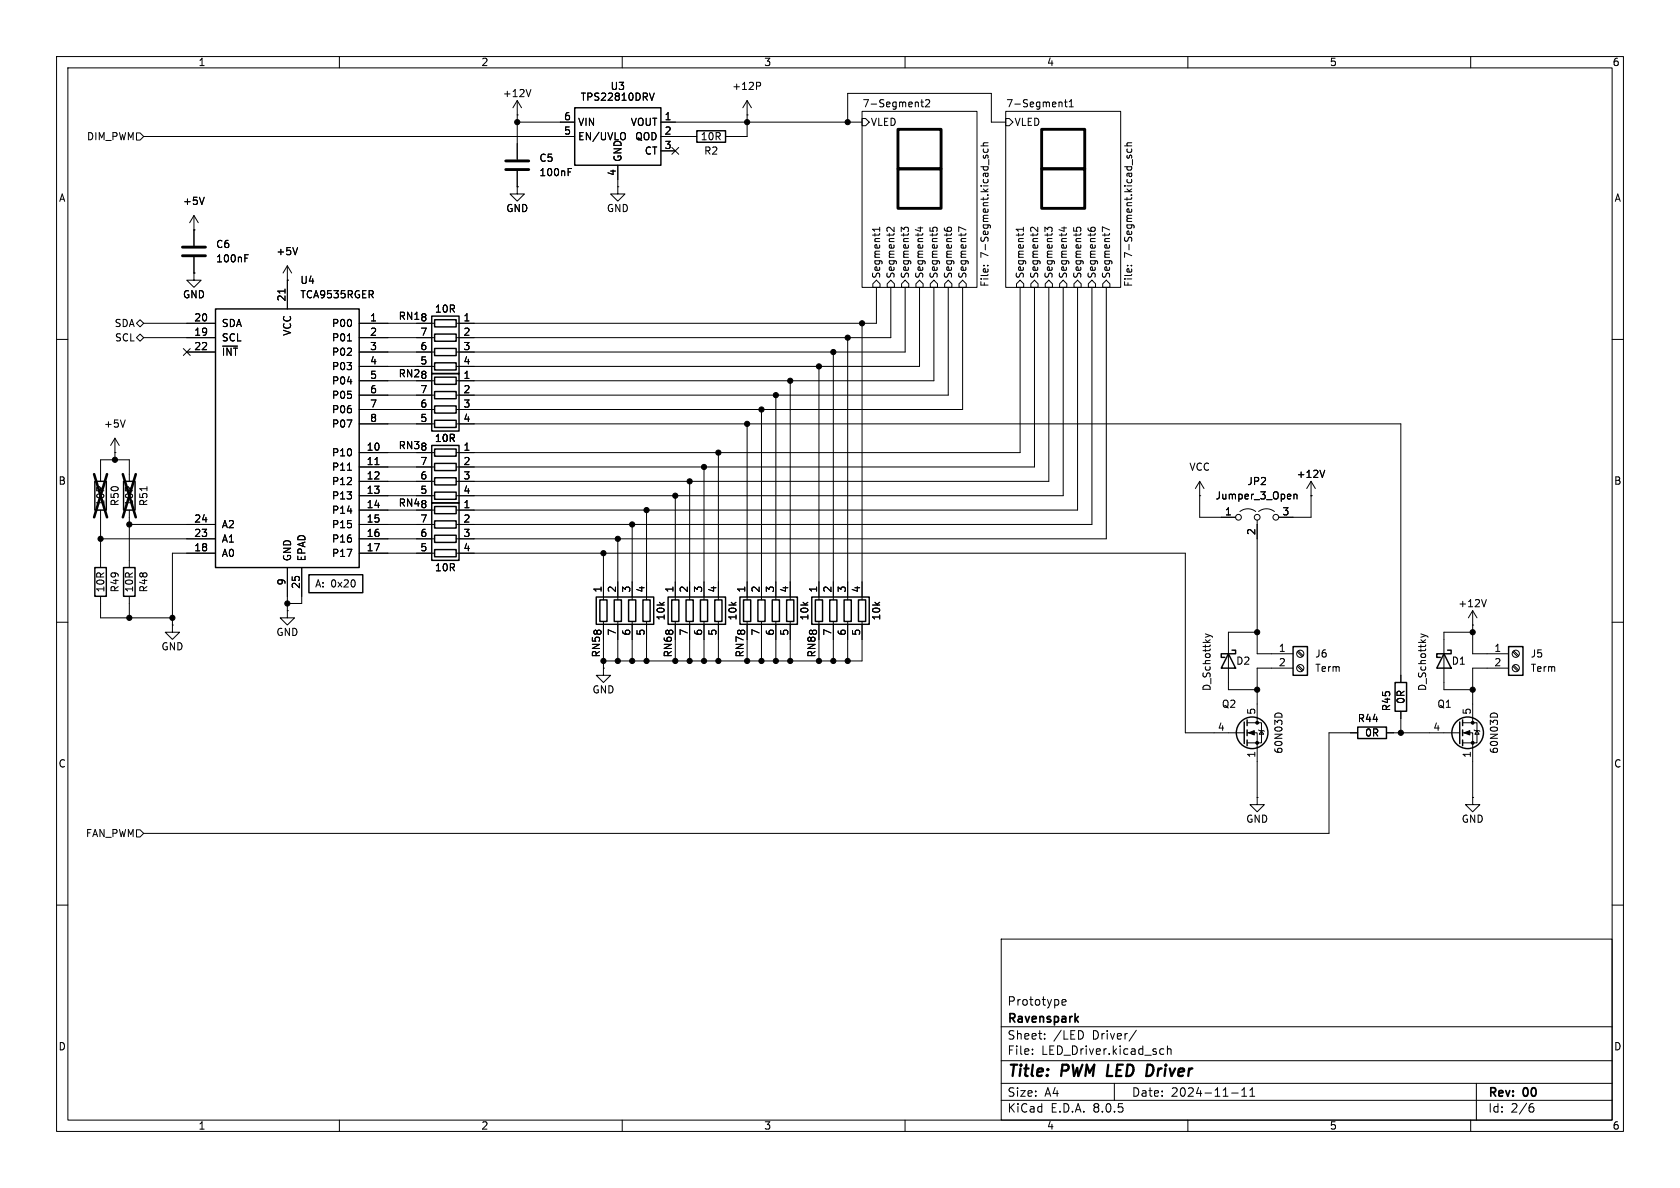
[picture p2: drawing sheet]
<svg xmlns="http://www.w3.org/2000/svg" width="297mm" height="210mm" viewBox="0 0 297 210" stroke-linecap="round" stroke-linejoin="round" font-family="sans-serif">
<g fill="none" stroke="#000" stroke-width=".18">
<path d="M10 10h277v190h-277zM12 12h273v186h-273zM60 10v2M91.4 17.8l-.7 1.3M91.4 17.8v10.4M91.4 17.8l.8 1.3M93.9 15.8l-.5 1.3M110 10v2M114.8 16.5l.4 1.2 .5-1.2M132.1 17.8l-.8 1.3M132.1 17.8v6.3h-3.8M132.1 17.8l.7 1.3"/>
<path d="M133.7 14.5h.5l.3 .3-.2 .4h-.6M152.4 19.7h20.3v31.1h-20.3zM160 10v2M162.8 18h.5M163 17.6v1.1l.3 .2M163.6 17.7l.5-.1 .3 .4-.8 .9h.8M177.8 19.7h20.3v31.1h-20.3zM187.7 18.1l.1 .8M188.2 18h.5M188.4 17.6v1.1l.3 .2M189 18.9h.8M189 18l.4-.4v1.3"/>
<path d="M210 10v2M260 10v2M24.1 23.5h.7l.6 .6-.6 .7h-.7zM25.4 24.1h76.2M34.3 38.1v5.3M34.3 38.1l-.8 1.3M34.3 38.1l.8 1.3M36.1 34.9l-.4 1.2M91.4 20.3h.1M91.4 33v1.3h1.3l-1.3 1.3-1.2-1.3h1.2M91.4 33h.1M91.4 30.2v2.8"/>
<path d="M91.4 21.6h10.2M100.4 30.4h.5M100.4 29.8h.6M109.2 33v1.3h1.3l-1.3 1.3-1.3-1.3h1.3M109.2 33h.1M109.2 29.2v3.8M110.4 23.5l.2 .4v.4M116.8 24.1h6.4M116.8 21.6h35.6M116.8 26.7h2.6M118.8 26.1l1.2 1.2M120 26.1l-1.2 1.2"/>
<path d="M132.1 20.3h.1M149.9 21.6v-5.1h25.4v5.1h2.5M152.4 21h.6l.7 .6-.7 .6h-.6zM173.4 25.8h1.3M173.9 27.5l-.1 .3 .2 .2 .2-.1 .1-.4h.3v.5M173.9 26.3l-.1 .4 .3 .2 .5-.1v-.5M174.7 25.2l-.8 .1-.1 .3 .2 .2M177.8 21h.6l.7 .6-.7 .6h-.6zM198.8 25.8h1.3M199.3 27.5l-.1 .3 .2 .2 .2-.1 .1-.4h.3v.5M199.3 26.3l-.1 .4 .3 .2 .5-.1v-.5M200.1 25.2l-.8 .1-.1 .3 .2 .2"/>
<path d="M10 60h2M24.1 57.2l.7-.7 .6 .7-.6 .6zM24.1 59.7l.7-.6 .6 .6-.6 .6zM25.4 57.2h12.7M25.4 59.7h12.7M34.3 40.6h.1M34.3 48.3v1.2h1.3l-1.3 1.3-1.3-1.3h1.3M34.3 48.3h.1M34.3 45.5v2.8M43.3 45.6h.4M43.3 45h.6M50.4 51.1v.7"/>
<path d="M50.8 49.5h.1M50.8 47v7.6M50.8 47l-.8 1.3M50.8 47l.8 1.3M52.6 43.8l-.4 1.2M63.5 57.2h13.3M63.5 59.7h13.3M149.9 59.7v46.3M152.4 57.2v48.8M154.9 49.5l.7 .7v.6h-1.3v-.6zM154.9 50.8v6.4h-74.3M155.5 40.2v.7"/>
<path d="M155.5 40.5h-1.3l.4 .4M157.5 49.5l.6 .7v.6h-1.3v-.6zM157.5 50.8v8.9h-76.9M158.1 40.2v.8l-.9-.8-.4 .2 .1 .4M160 49.5l.7 .7v.6h-1.3v-.6zM160 50.8v11.4h-79.4M160.6 40.8v-.4l-.2-.2h-.5l-.1 .4-.5-.4v.8M162.3 40.3h.8M162.6 49.5l.6 .7v.6h-1.3v-.6zM162.6 50.8v14h-82M162.7 40.1v.8l-.9-.3M164.4 40.2v.6"/>
<path d="M165 40.8l-.1-.4 .2-.2 .5 .1v.5M165.1 49.5l.6 .7v.6h-1.2v-.6zM165.1 50.8v16.5h-84.5M166.9 40.3l.1 .4 .3 .1M167.5 40.8l-.1-.4 .3-.2 .5 .1v.5M167.6 49.5l.7 .7v.6h-1.3v-.6zM167.6 50.8v19.1h-87M169.5 50.2l.7-.7 .6 .7v.6h-1.3zM170.2 50.8v21.6h-89.6M170.8 40.7l-1.3-.6v.9M173.9 47h.1M174.6 47h.1"/>
<path d="M180.3 49.5l.7 .7v.6h-1.3v-.6zM180.3 50.8v29.2h-99.7M180.9 40.5h-1.3l.4 .4M180.9 40.2v.7M182.9 49.5l.6 .7v.6h-1.3v-.6zM182.9 50.8v31.8h-102.3M183.5 40.2v.8l-.9-.8-.4 .2 .1 .4M185.4 49.5l.7 .7v.6h-1.3v-.6zM185.4 50.8v34.3h-104.8M186 40.8v-.4l-.2-.2h-.5l-.1 .4-.5-.4v.8M187.7 40.3h.8M188 49.5l.6 .7v.6h-1.3v-.6z"/>
<path d="M188 50.8v36.8h-107.4M188.1 40.1v.8l-.9-.3M189.8 40.2v.6M190.4 40.8l-.1-.4 .2-.2 .5 .1v.5M190.5 49.5l.6 .7v.6h-1.2v-.6zM190.5 50.8v39.4h-109.9M192.3 40.3l.1 .4 .3 .1M192.4 50.2l.6-.7 .7 .7v.6h-1.3zM192.9 40.8l-.1-.4 .3-.2 .5 .1v.5M193 50.8v41.9h-112.4M195.6 49.5l.6 .7v.6h-1.3v-.6zM195.6 50.8v44.5h-115"/>
<path d="M196.2 40.7l-1.3-.6v.9M199.3 47h.1M200 47h.1M285 60h2M20.3 77.5l-.7 1.2M20.3 77.5v3.8M20.3 77.5l.8 1.2M22.1 74.2l-.4 1.3M32.4 61.6l1.2 1.2M33 62.2h5.1M33.6 61.6l-1.2 1.2M61.4 60.3h.7"/>
<path d="M63.5 62.2h13.3M63.5 64.8h13.3M63.5 67.3h13.3M63.5 69.9h13.3M63.5 72.4h13.3M63.5 74.9h13.3M80.6 74.9h167v45.8M132.1 74.9v31.1M134.6 72.4v33.6M137.2 69.9v36.1M139.7 67.3v38.7M144.8 64.8v41.2"/>
<path d="M147.3 62.2v43.8M17.8 95.3h20.3M17.8 85.1v-3.8h5.1v3.8M17.8 90.2v10.1M20.3 80h.1M22.9 92.7h15.2M22.9 90.2v10.1M26 86v.8M38.1 97.8h-7.6v12.7M61.4 83.1h.7M63.5 90.2h13.3M63.5 92.7h13.3"/>
<path d="M63.5 95.3h13.3M63.5 97.8h13.3M63.5 80h13.3M63.5 82.6h13.3M63.5 85.1h13.3M63.5 87.6h13.3M66.3 82.1h.7M80.6 97.8h128.9v31.7h10.5M106.7 97.8v8.2M109.2 95.3v10.7M111.8 92.7v13.3M114.3 90.2v15.8"/>
<path d="M119.4 87.6v18.4M121.9 85.1v20.9M124.5 82.6v23.4M127 80v26M212.1 87.6h.1M212.1 85.1v6.3h6.3M212.1 85.1l-.8 1.3M212.1 85.1l.8 1.3M219.2 90.4a2.26 2.26 0 0 1 2.8 0M222.2 91.9v23.7h6.4M222.5 90.4a2.26 2.26 0 0 1 2.8 0M228.8 87.4v.8"/>
<path d="M228.8 87.5l.1-.1h.3l.1 .8M231.8 87.6h.1M231.8 85.1v6.3h-5.7M231.8 85.1l-.8 1.3M231.8 85.1l.7 1.3M234.2 83.1l-.4 1.3M10 110h2M17.8 105.4v3.8h12.7M22.9 105.4v3.8M30.5 110.5v1.3h1.2l-1.2 1.2-1.3-1.2h1.3M30.5 110.5h.1M50.8 108v1.2h1.3l-1.3 1.3-1.3-1.3h1.3"/>
<path d="M50.8 108h.1M50.8 100.3v7.7M53.3 100.3v6.4h-2.5M106.7 118.1v1.3h1.2l-1.2 1.3-1.3-1.3h1.3M106.7 118.1h.1M106.7 109.9v8.2M109.2 109.9v6.9M111.8 109.9v6.9M114.3 109.9v6.9M119.4 109.9v6.9M121.9 109.9v6.9M124.5 109.9v6.9"/>
<path d="M127 109.9v6.9M132.1 109.9v6.9M134.6 109.9v6.9M137.2 109.9v6.9M139.7 109.9v6.9M144.8 109.9v6.9M147.3 109.9v6.9M149.9 109.9v6.9M152.4 109.9v6.9h-45.7M213.1 112.1l.8 .3M213.9 112.4l-.8 .3M213.9 112.4l.5 .3"/>
<path d="M222.2 111.8h-5v10.1h5M228.6 118.1h-6.4v9.7M229.3 117.8l.9 .8M229.3 115.2l.9 .9M229.5 117.6l.9 .8M229.5 115.1l.9 .8M251.2 112.1l.8 .3M252 112.4l-.8 .3M252 112.4l.5 .3M260.3 110.5h.1M260.3 108v7.6h6.4M260.3 111.8h-5v10.1h5"/>
<path d="M260.3 108l-.7 1.2M260.3 108l.8 1.2M262.8 106l-.5 1.3M266.7 118.1h-6.4v9.7M267.4 117.8l.9 .8M267.4 115.2l.9 .9M267.6 117.6l.9 .8M267.6 115.1l.9 .8M285 110h2M220.5 129.5h1.7v11.5M220.5 127.8h2.5v3.5h-2.5M222.5 129l.1 .2h.8l.1 .1"/>
<path d="M223 129.2l.4 .6h-.8zM225.4 126.5a.68 .68 0 0 1 .6-.5 .68 .68 0 0 1 .6 .5M240 129.5h-5.1v17.8h-209.5M245.1 129.5h13M247.6 125.7v3.8M258.6 129.5h1.7v11.5M258.6 127.8h2.5v3.5h-2.5M260.6 129l.1 .2h.8l.1 .1M261.1 129.2l.4 .6h-.8zM263.5 126.5a.68 .68 0 0 1 .6-.5 .68 .68 0 0 1 .6 .5M10 160h2M24.1 146.7h.7l.6 .6-.6 .7h-.7z"/>
<path d="M222.2 141v1.2h1.3l-1.3 1.3-1.2-1.3h1.2M222.2 141h.1M260.3 141v1.2h1.3l-1.3 1.3-1.2-1.3h1.2M260.3 141h.1M285 160h2M177 166h108v32h-108zM187.7 177.2l.8-.1-.1-.3-.4-.1-.3 .2 .1 .7h.6M60 198v2M110 198v2M160 198v2M177 194.5h108M177 191.5h108"/>
<path d="M177 187.5h108M177 181.5h108M182.5 186.3v.1M182.5 185.5v.1M184.7 183.6v.1M184.7 182.8v.1M191.5 182.6v.7M197 191.5v3M200.9 182.1l-1.3 2M205.3 185.4l.4 .1M205.7 186.3l-.4 .1M206.4 185.5l.2-.1 .4 .1v.9"/>
<path d="M206.4 184.9v1.5M210 198v2M217.7 193.2h1.2M219.5 193.8h.9M219.5 192.7l.5-.4v1.5M221 193.8h.8M221 192.7l.4-.4v1.5M260 198v2M261 191.5v6.5M270.6 195.7h.3l.3 .3-.1 .5-.5 .1M271 195.1l-.4 .1"/>
<circle cx="218.9" cy="91.4" r=".51"/>
<circle cx="222.3" cy="91.4" r=".51"/>
<circle cx="225.6" cy="91.4" r=".51"/>
<circle cx="229.9" cy="118.1" r=".63"/>
<circle cx="229.9" cy="115.6" r=".63"/>
<circle cx="268" cy="115.6" r=".63"/>
<circle cx="268" cy="118.1" r=".63"/>
</g>
<path d="M202.9 188.2l.7 .1M203.6 189.9l-.5 .3" fill="none" stroke="#000" stroke-width=".4"/>
<path d="M190.6 179.7l-.5 .6M190.2 180.1l.4 .6" fill="none" stroke="#000" stroke-width=".3"/>
<g fill="none" stroke="#000" stroke-width=".25">
<path d="M101.6 19.1h15.2v10.1h-15.2zM123.2 23.1h5.1v2h-5.1zM38.1 54.6h25.4v45.7h-25.4zM76.3 55.9h4.9v10.1h-4.9zM76.8 56.5h3.8v1.3h-3.8zM76.8 59.1h3.8v1.2h-3.8zM76.3 78.7h4.9v10.2h-4.9zM76.3 66h4.9v10.2h-4.9zM76.8 79.4h3.8v1.2h-3.8zM76.8 61.6h3.8v1.3h-3.8zM76.8 64.1h3.8v1.3h-3.8zM76.8 66.7h3.8v1.2h-3.8z"/>
<path d="M76.8 69.2h3.8v1.3h-3.8zM76.8 71.8h3.8v1.2h-3.8zM76.8 74.3h3.8v1.3h-3.8zM16.8 85.1h2v5.1h-2zM21.8 85.1h2.1v5.1h-2.1zM76.3 88.9h4.9v10.2h-4.9zM76.8 89.5h3.8v1.3h-3.8zM76.8 92.1h3.8v1.2h-3.8zM76.8 94.6h3.8v1.3h-3.8zM76.8 97.2h3.8v1.2h-3.8zM76.8 81.9h3.8v1.3h-3.8zM76.8 84.5h3.8v1.2h-3.8z"/>
<path d="M76.8 87h3.8v1.3h-3.8zM16.8 100.3h2v5.1h-2zM21.8 100.3h2.1v5.1h-2.1zM54.6 101.6h9.5v3.2h-9.5zM105.4 105.5h10.2v4.9h-10.2zM106 106h1.3v3.9h-1.3zM108.6 106h1.3v3.9h-1.3zM111.1 106h1.3v3.9h-1.3zM113.7 106h1.2v3.9h-1.2zM118.1 105.5h10.2v4.9h-10.2zM118.7 106h1.3v3.9h-1.3zM121.3 106h1.3v3.9h-1.3z"/>
<path d="M123.8 106h1.3v3.9h-1.3zM126.4 106h1.2v3.9h-1.2zM130.8 105.5h10.2v4.9h-10.2zM131.4 106h1.3v3.9h-1.3zM134 106h1.3v3.9h-1.3zM136.5 106h1.3v3.9h-1.3zM139.1 106h1.2v3.9h-1.2zM143.5 105.5h10.2v4.9h-10.2zM144.1 106h1.3v3.9h-1.3zM146.7 106h1.3v3.9h-1.3zM149.2 106h1.3v3.9h-1.3zM151.8 106h1.2v3.9h-1.2z"/>
<path d="M217.2 115.6l1.2 2.5h-2.5zM217.8 114.9h.6v.7h-2.5v.6h.6M228.6 114.3h2.5v5.1h-2.5zM255.3 115.6l1.2 2.5h-2.5zM255.9 114.9h.6v.7h-2.5v.6h.6M266.7 114.3h2.5v5.1h-2.5zM220 127.6v3.8M220.5 127.3v1M220.5 129v1M220.5 130.8v1M240 128.5h5.1v2.1h-5.1zM246.6 120.7h2.1v5h-2.1z"/>
<path d="M258.1 127.6v3.8M258.6 127.3v1M258.6 129v1M258.6 130.8v1"/>
<circle cx="221.4" cy="129.5" r="2.79"/>
<circle cx="259.5" cy="129.5" r="2.79"/>
</g>
<g fill="#000" stroke="#000" stroke-width=".18">
<path d="M220.7 129.5l1-.3v.7zM258.8 129.5l1-.3v.7z"/>
<circle cx="91.4" cy="21.6" r=".46"/>
<circle cx="132.1" cy="21.6" r=".46"/>
<circle cx="149.9" cy="21.6" r=".46"/>
<circle cx="149.9" cy="59.7" r=".46"/>
<circle cx="152.4" cy="57.2" r=".46"/>
<circle cx="132.1" cy="74.9" r=".46"/>
<circle cx="134.6" cy="72.4" r=".46"/>
<circle cx="137.2" cy="69.9" r=".46"/>
<circle cx="139.7" cy="67.3" r=".46"/>
<circle cx="144.8" cy="64.8" r=".46"/>
<circle cx="147.3" cy="62.2" r=".46"/>
<circle cx="17.8" cy="95.3" r=".46"/>
<circle cx="20.3" cy="81.3" r=".46"/>
<circle cx="22.9" cy="92.7" r=".46"/>
<circle cx="106.7" cy="97.8" r=".46"/>
<circle cx="109.2" cy="95.3" r=".46"/>
<circle cx="111.8" cy="92.7" r=".46"/>
<circle cx="114.3" cy="90.2" r=".46"/>
<circle cx="119.4" cy="87.6" r=".46"/>
<circle cx="121.9" cy="85.1" r=".46"/>
<circle cx="124.5" cy="82.6" r=".46"/>
<circle cx="127" cy="80" r=".46"/>
<circle cx="22.9" cy="109.2" r=".46"/>
<circle cx="30.5" cy="109.2" r=".46"/>
<circle cx="50.8" cy="106.7" r=".46"/>
<circle cx="106.7" cy="116.8" r=".46"/>
<circle cx="109.2" cy="116.8" r=".46"/>
<circle cx="111.8" cy="116.8" r=".46"/>
<circle cx="114.3" cy="116.8" r=".46"/>
<circle cx="119.4" cy="116.8" r=".46"/>
<circle cx="121.9" cy="116.8" r=".46"/>
<circle cx="124.5" cy="116.8" r=".46"/>
<circle cx="127" cy="116.8" r=".46"/>
<circle cx="132.1" cy="116.8" r=".46"/>
<circle cx="134.6" cy="116.8" r=".46"/>
<circle cx="137.2" cy="116.8" r=".46"/>
<circle cx="139.7" cy="116.8" r=".46"/>
<circle cx="144.8" cy="116.8" r=".46"/>
<circle cx="147.3" cy="116.8" r=".46"/>
<circle cx="149.9" cy="116.8" r=".46"/>
<circle cx="222.2" cy="111.8" r=".46"/>
<circle cx="260.3" cy="111.8" r=".46"/>
<circle cx="222.2" cy="121.9" r=".46"/>
<circle cx="222.2" cy="127.8" r=".25"/>
<circle cx="222.2" cy="131.3" r=".25"/>
<circle cx="247.6" cy="129.5" r=".46"/>
<circle cx="260.3" cy="121.9" r=".46"/>
<circle cx="260.3" cy="131.3" r=".25"/>
<circle cx="260.3" cy="127.8" r=".25"/>
</g>
<path d="M89.4 30h4.1M89.4 28.4h4.1M158.7 29.8h7.7v7h-7.7zM158.7 22.9h7.7v6.9h-7.7zM184.1 29.8h7.7v7h-7.7zM184.1 22.9h7.7v6.9h-7.7zM32.3 45.2h4M32.3 43.7h4" fill="none" stroke="#000" stroke-width=".51"/>
<path d="M16.6 83.8l2.3 7.6M18.9 83.8l-2.3 7.6M21.7 83.8l2.3 7.6M24 83.8l-2.3 7.6" fill="none" stroke="#000" stroke-width=".46"/>
<g font-size="2.8">
<text x="178" y="190.9">Title:</text>
<text x="187.7" y="190.9">PWM LED</text>
<text x="204.3" y="190.9">Driver</text>
</g>
<g font-size="2.1">
<text x="178" y="178">Prototype</text>
<text x="178" y="184">Sheet:</text>
<text x="178" y="181.2">Ravenspark</text>
<text x="186.2" y="184">/LED</text>
<text x="193.2" y="184">Driver/</text>
<text x="178" y="186.7">File:</text>
<text x="184.1" y="186.7">LED_Driver.kicad_sch</text>
<text x="178" y="196.9">KiCad</text>
<text x="178" y="194.1">Size:</text>
<text x="184.7" y="194.1">A4</text>
<text x="185.7" y="196.9">E.D.A.</text>
<text x="193.3" y="196.9">8.0.5</text>
<text x="200" y="194.1">Date:</text>
<text x="207" y="194.1">2024-11-11</text>
<text x="263" y="194.3">Rev:</text>
<text x="263" y="196.9">Id:</text>
<text x="267.1" y="196.9">2/6</text>
<text x="269.4" y="194.3">00</text>
</g>
<g font-size="1.8">
<text x="35" y="11.9">1</text>
<text x="85" y="11.9">2</text>
<text x="135" y="11.9">3</text>
<text x="185" y="11.9">4</text>
<text x="235" y="11.9">5</text>
<text x="285" y="11.9">6</text>
<text x="88.8" y="17.4">+12V</text>
<text x="107.8" y="16.1">U3</text>
<text x="129.3" y="16.1">+12P</text>
<text x="99.6" y="23.9">5</text>
<text x="99.6" y="21.3">6</text>
<text x="102.1" y="22.5">VIN</text>
<text x="102.6" y="18">TPS22810DRV</text>
<text x="111.4" y="22.5">VOUT</text>
<text x="117.4" y="21.3">1</text>
<text x="117.4" y="23.9">2</text>
<text x="152.4" y="19.1">7-Segment2</text>
<text x="153.9" y="22.5">VLED</text>
<text x="177.8" y="19.1">7-Segment1</text>
<text x="179.3" y="22.5">VLED</text>
<text x="15.3" y="25">DIM_PWM</text>
<text x="95.3" y="28.8">C5</text>
<text x="102.1" y="25">EN/UVLO</text>
<text x="110.1" y="28.7" transform="rotate(-90 110.1 28.7)">GND</text>
<text x="112.2" y="25">QOD</text>
<text x="113.9" y="27.5">CT</text>
<text x="117.4" y="26.4">3</text>
<text x="123.8" y="25">10R</text>
<text x="124.4" y="27.5">R2</text>
<text x="10.3" y="35.9">A</text>
<text x="95.3" y="31.3">100nF</text>
<text x="109" y="31.2" transform="rotate(-90 109 31.2)">4</text>
<text x="285.3" y="35.9">A</text>
<text x="32.3" y="36.4">+5V</text>
<text x="89.4" y="37.7">GND</text>
<text x="107.2" y="37.7">GND</text>
<text x="38.1" y="44">C6</text>
<text x="38.1" y="46.6">100nF</text>
<text x="48.8" y="45.3">+5V</text>
<text x="175.1" y="45.6" transform="rotate(-90 175.1 45.6)">7-Segment.kicad_sch</text>
<text x="200.5" y="45.6" transform="rotate(-90 200.5 45.6)">7-Segment.kicad_sch</text>
<text x="32.3" y="52.9">GND</text>
<text x="50.5" y="53.4" transform="rotate(-90 50.5 53.4)">21</text>
<text x="53" y="50.4">U4</text>
<text x="53" y="52.9">TCA9535RGER</text>
<text x="155.8" y="49.3" transform="rotate(-90 155.8 49.3)">Segment1</text>
<text x="158.3" y="49.3" transform="rotate(-90 158.3 49.3)">Segment2</text>
<text x="160.9" y="49.3" transform="rotate(-90 160.9 49.3)">Segment3</text>
<text x="163.4" y="49.3" transform="rotate(-90 163.4 49.3)">Segment4</text>
<text x="166" y="49.3" transform="rotate(-90 166 49.3)">Segment5</text>
<text x="168.5" y="49.3" transform="rotate(-90 168.5 49.3)">Segment6</text>
<text x="171" y="49.3" transform="rotate(-90 171 49.3)">Segment7</text>
<text x="175.1" y="50.8" transform="rotate(-90 175.1 50.8)">File:</text>
<text x="181.2" y="49.3" transform="rotate(-90 181.2 49.3)">Segment1</text>
<text x="183.7" y="49.3" transform="rotate(-90 183.7 49.3)">Segment2</text>
<text x="186.3" y="49.3" transform="rotate(-90 186.3 49.3)">Segment3</text>
<text x="188.8" y="49.3" transform="rotate(-90 188.8 49.3)">Segment4</text>
<text x="191.4" y="49.3" transform="rotate(-90 191.4 49.3)">Segment5</text>
<text x="193.9" y="49.3" transform="rotate(-90 193.9 49.3)">Segment6</text>
<text x="196.4" y="49.3" transform="rotate(-90 196.4 49.3)">Segment7</text>
<text x="200.5" y="50.8" transform="rotate(-90 200.5 50.8)">File:</text>
<text x="20.2" y="58">SDA</text>
<text x="34.2" y="59.4">19</text>
<text x="34.2" y="56.9">20</text>
<text x="39.1" y="58">SDA</text>
<text x="51.7" y="59.5" transform="rotate(-90 51.7 59.5)">VCC</text>
<text x="58.6" y="58">P00</text>
<text x="65.3" y="56.9">1</text>
<text x="65.3" y="59.4">2</text>
<text x="70.4" y="56.7">RN1</text>
<text x="74.2" y="59.4">7</text>
<text x="74.2" y="56.9">8</text>
<text x="76.8" y="55.5">10R</text>
<text x="81.8" y="56.9">1</text>
<text x="81.8" y="59.4">2</text>
<text x="20.2" y="60.6">SCL</text>
<text x="34.2" y="62">22</text>
<text x="39.1" y="60.6">SCL</text>
<text x="39.1" y="63.1">~{INT}</text>
<text x="58.6" y="60.6">P01</text>
<text x="58.6" y="63.1">P02</text>
<text x="58.6" y="65.6">P03</text>
<text x="65.3" y="62">3</text>
<text x="65.3" y="64.5">4</text>
<text x="74.2" y="64.5">5</text>
<text x="74.2" y="62">6</text>
<text x="81.8" y="62">3</text>
<text x="81.8" y="64.5">4</text>
<text x="58.6" y="68.2">P04</text>
<text x="58.6" y="70.7">P05</text>
<text x="65.3" y="67.1">5</text>
<text x="65.3" y="69.6">6</text>
<text x="70.4" y="66.9">RN2</text>
<text x="74.2" y="69.6">7</text>
<text x="74.2" y="67.1">8</text>
<text x="81.8" y="67.1">1</text>
<text x="81.8" y="69.6">2</text>
<text x="18.3" y="75.8">+5V</text>
<text x="58.6" y="73.3">P06</text>
<text x="58.6" y="75.8">P07</text>
<text x="65.3" y="72.1">7</text>
<text x="65.3" y="74.7">8</text>
<text x="74.2" y="74.7">5</text>
<text x="74.2" y="72.1">6</text>
<text x="81.8" y="72.1">3</text>
<text x="81.8" y="74.7">4</text>
<text x="58.6" y="80.9">P10</text>
<text x="58.6" y="83.4">P11</text>
<text x="64.7" y="79.8">10</text>
<text x="64.7" y="82.3">11</text>
<text x="70.4" y="79.6">RN3</text>
<text x="74.2" y="82.3">7</text>
<text x="74.2" y="79.8">8</text>
<text x="76.8" y="78.3">10R</text>
<text x="81.8" y="79.8">1</text>
<text x="81.8" y="82.3">2</text>
<text x="210.2" y="83.4">VCC</text>
<text x="10.3" y="85.9">B</text>
<text x="18.6" y="89.6" transform="rotate(-90 18.6 89.6)">10R</text>
<text x="21.2" y="89.6" transform="rotate(-90 21.2 89.6)">R50</text>
<text x="23.7" y="89.6" transform="rotate(-90 23.7 89.6)">10R</text>
<text x="26.3" y="89.6" transform="rotate(-90 26.3 89.6)">R51</text>
<text x="58.6" y="86">P12</text>
<text x="58.6" y="88.5">P13</text>
<text x="64.7" y="84.8">12</text>
<text x="64.7" y="87.4">13</text>
<text x="64.7" y="89.9">14</text>
<text x="70.4" y="89.8">RN4</text>
<text x="74.2" y="89.9">8</text>
<text x="74.2" y="87.4">5</text>
<text x="74.2" y="84.8">6</text>
<text x="81.8" y="89.9">1</text>
<text x="81.8" y="84.8">3</text>
<text x="81.8" y="87.4">4</text>
<text x="214.8" y="88.5">Jumper_3_Open</text>
<text x="220.4" y="86">JP2</text>
<text x="229.1" y="84.7">+12V</text>
<text x="285.3" y="85.9">B</text>
<text x="34.2" y="95">23</text>
<text x="34.2" y="92.5">24</text>
<text x="39.1" y="93.6">A2</text>
<text x="58.6" y="91">P14</text>
<text x="58.6" y="93.6">P15</text>
<text x="64.7" y="92.5">15</text>
<text x="64.7" y="95">16</text>
<text x="74.2" y="95">6</text>
<text x="74.2" y="92.5">7</text>
<text x="81.8" y="92.5">2</text>
<text x="81.8" y="95">3</text>
<text x="216.5" y="91.2">1</text>
<text x="222" y="94.7" transform="rotate(-90 222 94.7)">2</text>
<text x="226.6" y="91.2">3</text>
<text x="34.2" y="97.5">18</text>
<text x="39.1" y="98.7">A0</text>
<text x="39.1" y="96.1">A1</text>
<text x="51.7" y="99.3" transform="rotate(-90 51.7 99.3)">GND</text>
<text x="54.2" y="99.3" transform="rotate(-90 54.2 99.3)">EPAD</text>
<text x="58.6" y="96.1">P16</text>
<text x="58.6" y="98.7">P17</text>
<text x="64.7" y="97.5">17</text>
<text x="74.2" y="97.5">5</text>
<text x="76.8" y="101.2">10R</text>
<text x="81.8" y="97.5">4</text>
<text x="18.6" y="104.8" transform="rotate(-90 18.6 104.8)">10R</text>
<text x="21.2" y="104.8" transform="rotate(-90 21.2 104.8)">R49</text>
<text x="23.7" y="104.8" transform="rotate(-90 23.7 104.8)">10R</text>
<text x="26.3" y="104.8" transform="rotate(-90 26.3 104.8)">R48</text>
<text x="50.5" y="103.6" transform="rotate(-90 50.5 103.6)">9</text>
<text x="53.1" y="104.2" transform="rotate(-90 53.1 104.2)">25</text>
<text x="55.6" y="104.1">A: 0x20</text>
<text x="106.4" y="104.8" transform="rotate(-90 106.4 104.8)">1</text>
<text x="109" y="104.8" transform="rotate(-90 109 104.8)">2</text>
<text x="111.5" y="104.8" transform="rotate(-90 111.5 104.8)">3</text>
<text x="114" y="104.8" transform="rotate(-90 114 104.8)">4</text>
<text x="119.1" y="104.8" transform="rotate(-90 119.1 104.8)">1</text>
<text x="121.7" y="104.8" transform="rotate(-90 121.7 104.8)">2</text>
<text x="124.2" y="104.8" transform="rotate(-90 124.2 104.8)">3</text>
<text x="126.7" y="104.8" transform="rotate(-90 126.7 104.8)">4</text>
<text x="131.8" y="104.8" transform="rotate(-90 131.8 104.8)">1</text>
<text x="134.4" y="104.8" transform="rotate(-90 134.4 104.8)">2</text>
<text x="136.9" y="104.8" transform="rotate(-90 136.9 104.8)">3</text>
<text x="139.4" y="104.8" transform="rotate(-90 139.4 104.8)">4</text>
<text x="144.5" y="104.8" transform="rotate(-90 144.5 104.8)">1</text>
<text x="147.1" y="104.8" transform="rotate(-90 147.1 104.8)">2</text>
<text x="149.6" y="104.8" transform="rotate(-90 149.6 104.8)">3</text>
<text x="152.1" y="104.8" transform="rotate(-90 152.1 104.8)">4</text>
<text x="257.7" y="107.5">+12V</text>
<text x="48.8" y="112.6">GND</text>
<text x="106.4" y="112.5" transform="rotate(-90 106.4 112.5)">8</text>
<text x="109" y="112.5" transform="rotate(-90 109 112.5)">7</text>
<text x="111.5" y="112.5" transform="rotate(-90 111.5 112.5)">6</text>
<text x="114" y="112.5" transform="rotate(-90 114 112.5)">5</text>
<text x="117.7" y="109.8" transform="rotate(-90 117.7 109.8)">10k</text>
<text x="119.1" y="112.5" transform="rotate(-90 119.1 112.5)">8</text>
<text x="121.7" y="112.5" transform="rotate(-90 121.7 112.5)">7</text>
<text x="124.2" y="112.5" transform="rotate(-90 124.2 112.5)">6</text>
<text x="126.7" y="112.5" transform="rotate(-90 126.7 112.5)">5</text>
<text x="130.4" y="109.8" transform="rotate(-90 130.4 109.8)">10k</text>
<text x="131.8" y="112.5" transform="rotate(-90 131.8 112.5)">8</text>
<text x="134.4" y="112.5" transform="rotate(-90 134.4 112.5)">7</text>
<text x="136.9" y="112.5" transform="rotate(-90 136.9 112.5)">6</text>
<text x="139.4" y="112.5" transform="rotate(-90 139.4 112.5)">5</text>
<text x="143.1" y="109.8" transform="rotate(-90 143.1 109.8)">10k</text>
<text x="144.5" y="112.5" transform="rotate(-90 144.5 112.5)">8</text>
<text x="147.1" y="112.5" transform="rotate(-90 147.1 112.5)">7</text>
<text x="149.6" y="112.5" transform="rotate(-90 149.6 112.5)">6</text>
<text x="152.1" y="112.5" transform="rotate(-90 152.1 112.5)">5</text>
<text x="155.8" y="109.8" transform="rotate(-90 155.8 109.8)">10k</text>
<text x="28.4" y="115.2">GND</text>
<text x="106.3" y="116.3" transform="rotate(-90 106.3 116.3)">RN5</text>
<text x="119" y="116.3" transform="rotate(-90 119 116.3)">RN6</text>
<text x="131.7" y="116.3" transform="rotate(-90 131.7 116.3)">RN7</text>
<text x="144.4" y="116.3" transform="rotate(-90 144.4 116.3)">RN8</text>
<text x="218.4" y="117.7">D2</text>
<text x="226" y="115.3">1</text>
<text x="226" y="117.9">2</text>
<text x="232.4" y="116.4">J6</text>
<text x="232.4" y="119">Term</text>
<text x="256.6" y="117.7">D1</text>
<text x="264.1" y="115.3">1</text>
<text x="264.1" y="117.9">2</text>
<text x="270.5" y="116.4">J5</text>
<text x="270.5" y="119">Term</text>
<text x="104.6" y="122.8">GND</text>
<text x="214.2" y="122.3" transform="rotate(-90 214.2 122.3)">D_Schottky</text>
<text x="215.9" y="125.3">Q2</text>
<text x="246" y="125.8" transform="rotate(-90 246 125.8)">R45</text>
<text x="248.5" y="124.5" transform="rotate(-90 248.5 124.5)">0R</text>
<text x="252.3" y="122.3" transform="rotate(-90 252.3 122.3)">D_Schottky</text>
<text x="254" y="125.3">Q1</text>
<text x="215.2" y="129.3">4</text>
<text x="222" y="126.4" transform="rotate(-90 222 126.4)">5</text>
<text x="239.9" y="127.9">R44</text>
<text x="241.2" y="130.4">0R</text>
<text x="253.3" y="129.3">4</text>
<text x="260.1" y="126.4" transform="rotate(-90 260.1 126.4)">5</text>
<text x="10.3" y="135.9">C</text>
<text x="222" y="134.1" transform="rotate(-90 222 134.1)">1</text>
<text x="226.9" y="133.3" transform="rotate(-90 226.9 133.3)">60N03D</text>
<text x="260.1" y="134.1" transform="rotate(-90 260.1 134.1)">1</text>
<text x="265" y="133.3" transform="rotate(-90 265 133.3)">60N03D</text>
<text x="285.3" y="135.9">C</text>
<text x="15.1" y="148.2">FAN_PWM</text>
<text x="220.2" y="145.6">GND</text>
<text x="258.3" y="145.6">GND</text>
<text x="10.3" y="185.9">D</text>
<text x="285.3" y="185.9">D</text>
<text x="35" y="199.9">1</text>
<text x="85" y="199.9">2</text>
<text x="135" y="199.9">3</text>
<text x="185" y="199.9">4</text>
<text x="235" y="199.9">5</text>
<text x="285" y="199.9">6</text>
</g>
</svg>
